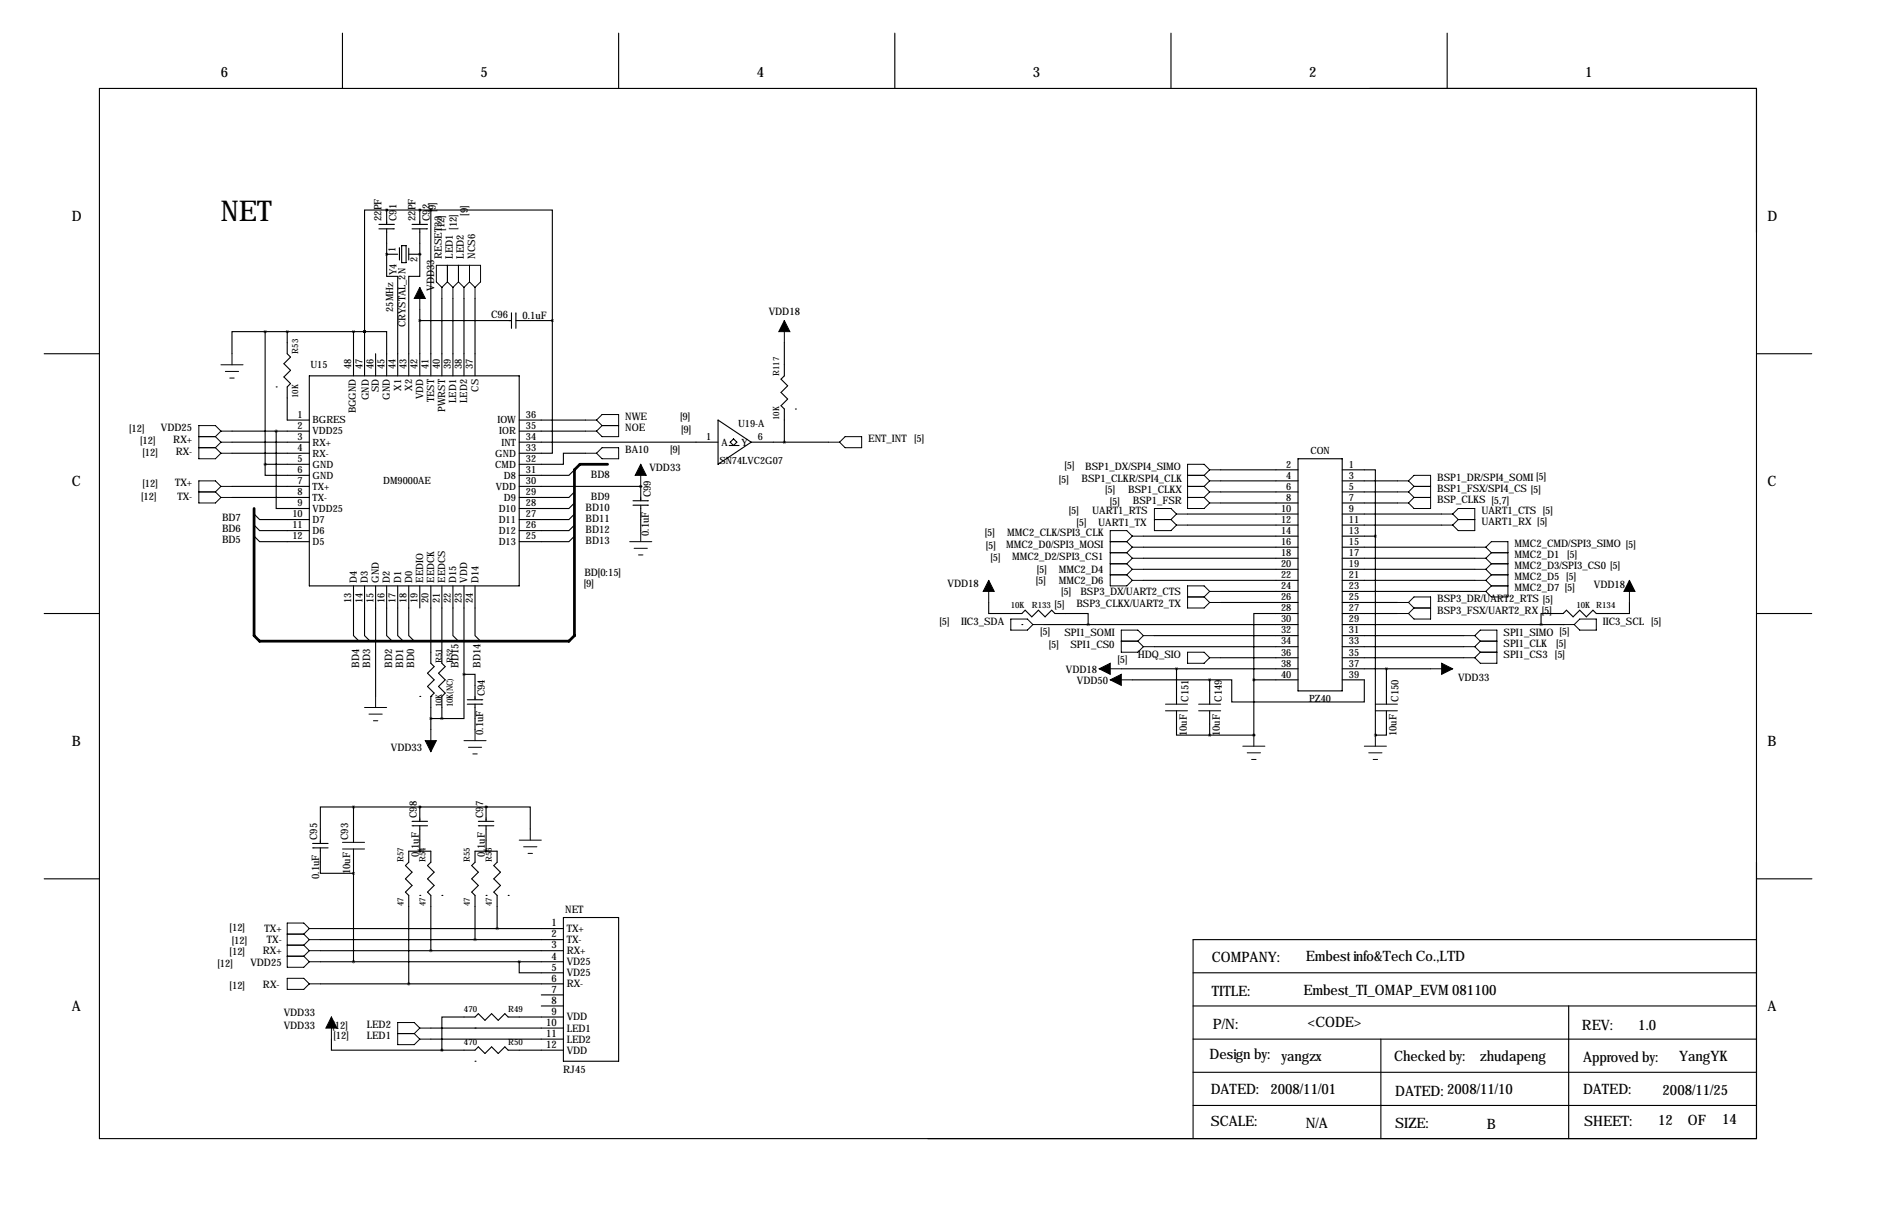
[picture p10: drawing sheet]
<svg xmlns="http://www.w3.org/2000/svg" width="432mm" height="279mm" viewBox="0 0 432 279" stroke-linecap="round" stroke-linejoin="round" font-family="sans-serif">
<g fill="none" stroke="#000" stroke-width=".25">
<path d="M78.7 7.6v12.7M142.2 7.6v12.7M205.7 7.6v12.7M269.2 7.6v12.7M332.7 7.6v12.7M22.9 20.3h381v241.3h-381zM87.1 51.6h3.6M87.1 52.6h3.6M88.9 58.4v5.1h2.5v22.9M88.9 48.3h.1M88.9 48.3h-5.1v27.9M88.9 58.4h.1"/>
<path d="M88.9 48.3v3.3M88.9 52.6v5.8M88.9 58.4h2.5M88.9 48.3h10.2M91.8 57v2.7M92.4 56.4h1v4h-1zM94 57v2.7M94 58.4h2.5M94.7 51.6h3.6M94.7 52.6h3.6M96.5 58.4v5.1h-2.5v22.9M96.5 48.3h.1"/>
<path d="M96.5 58.4h.1M96.5 48.3v3.3M96.5 52.6v5.8M99.1 48.3h27.9v25.4M99.1 48.3v38.1M61 76.2h-7.7v5.1M61 76.2h22.8M61 76.2v30.5M66 76.2v5.1l.8 .7-1.5 1.6 1.5 1.5-1.5 1.5 1.5 1.5-.8 .8v7.6h5.1M81.3 76.2v10.2M83.8 76.2h.1M83.8 76.2h5.1v10.2"/>
<path d="M83.8 76.2v10.2M96.5 71.1v15.3M96.5 73.7h21.1M101.6 68.6v17.8M104.1 68.6v17.8M106.7 68.6v17.8M109.2 68.6v17.8M117.6 71.9v3.5M118.6 73.7h8.4M118.6 71.9v3.5M127 73.7v30.4h-7.6M180.3 78.7v7.7l-.7 .7 1.5 1.5-1.5 1.6 1.5 1.5-1.5 1.5 .7 .8v7.6"/>
<path d="M10.2 81.3h12.7M53.3 99.1h17.8M63.5 88.9h.1M63.5 99.1v17.7h7.6M71.1 86.4h48.3v48.2h-48.3zM86.4 81.3v5.1M119.4 96.5h15.2M119.4 99.1h15.2M165.1 96.5l7.6 5.1-7.6 5.1zM182.9 94h.1M403.9 81.3h12.7M53.3 101.6h17.8"/>
<path d="M53.3 104.1h17.8M53.3 111.8h17.8M53.3 114.3h17.8M58.4 118.1l1.3 1.3h11.4M61 106.7v2.5h10.1M61 106.7h10.1M119.4 101.6h45.7M119.4 111.8h27.9M132.1 107.9l-1.3 1.3h-11.4M132.1 113l-1.3 1.3h-11.4M132.1 115.6l-1.3 1.2h-11.4M132.1 118.1l-1.3 1.3h-11.4"/>
<path d="M134.6 104.1h-5.1v2.6h-10.1M145.5 115.1h3.6M145.5 116.1h3.6M147.3 111.8h.1M147.3 111.8v3.3M147.3 116.1v5.8M167.6 102.4h2.3M168.7 100.8l.7 .8-.7 .8-.8-.8zM172.7 101.6h17.8M273 118.1h25.4M280.7 107.9h17.7M280.7 110.5h17.7"/>
<path d="M280.7 113h17.7M280.7 115.6h17.7M298.4 105.4h10.2v53.4h-10.2zM308.6 107.9h7.6v15.3M308.6 110.5h12.7M308.6 113h12.7M308.6 115.6h12.7M308.6 118.1h22.9M58.4 123.2l1.3 1.3h11.4M58.4 120.7l1.3 1.2h11.4M81.3 134.6v11.4l1.2 1.3M83.8 134.6v11.4l1.3 1.3"/>
<path d="M86.4 134.6v25.4M88.9 134.6v11.4l1.3 1.3M91.4 134.6v11.4l1.3 1.3M94 134.6v11.4l1.2 1.3M96.5 134.6v5.1M99.1 134.6v17.8l.7 .8-1.5 1.5 1.5 1.5-1.5 1.5 1.5 1.6-.7 .7M101.6 134.6v17.8l.8 .8-1.6 1.5 1.6 1.5-1.6 1.5 1.6 1.6-.8 .7v5.1M104.1 134.6v11.4l1.3 1.3M106.7 134.6v20.3M109.2 134.6v11.4l1.3 1.3M132.1 120.7l-1.3 1.2h-11.4M132.1 123.2l-1.3 1.3h-11.4"/>
<path d="M227.3 138.4v2.6h7.6l.8-.8 1.5 1.5 1.6-1.5 1.5 1.5 1.5-1.5 .8 .8h7.6v2.5M262.9 123.2h35.5M262.9 125.7h35.5M262.9 128.3h35.5M262.9 130.8h35.5M262.9 133.3h35.5M273 120.7h25.4M280.7 135.9h17.7M280.7 138.4h17.7M308.6 120.7h22.9M308.6 123.2h7.6M308.6 125.7h30.5"/>
<path d="M308.6 128.3h30.5M308.6 130.8h30.5M308.6 133.3h30.5M308.6 135.9h30.5M308.6 138.4h12.7M316.2 123.2v45.7M374.6 138.4v2.6h-7.6l-.7-.8-1.6 1.5-1.5-1.5-1.5 1.5-1.5-1.5-.8 .8h-5.1v2.5M10.2 141h12.7M106.7 154.9v10.2h-5.1M106.7 154.9h2.5v5.9M234.9 143.5h.1M240 143.5h58.4"/>
<path d="M257.8 153.7h40.6M260.3 156.2h17.8M265.4 146h33M265.4 148.6h33M270.5 153.7v8.1M278.1 156.2h5.1v5.1h30.5v-5.1h-5.1M278.1 156.2v5.6M280.7 151.1h17.7M288.3 156.2h10.1M288.3 156.2v12.7M298.4 141h-10.1v15.2M308.6 141h12.7"/>
<path d="M308.6 143.5h50.8M308.6 146h27.9M308.6 148.6h27.9M308.6 151.1h27.9M308.6 153.7h20.3M318.8 153.7v8.1M359.4 143.5h.1M403.9 141h12.7M96.5 160h.1M99.1 160h.1M99.1 160v7.6M99.1 165.1h2.5"/>
<path d="M107.4 160.8h3.6M107.4 161.8h3.6M109.2 161.8v5.8M270.5 163.3v5.6h7.6M278.1 163.3v5.6M278.1 168.9h10.2M288.3 168.9h.1M316.2 168.9h.1M318.8 163.3v5.6h-2.6M71.9 193.8h3.5M71.9 194.8h3.5M73.7 194.8v5.9h7.6"/>
<path d="M81.3 185.4h-7.6v8.4M81.3 185.4v8.1M81.3 195.1v25.9M81.3 185.4h30.5M94.7 188.7h3.6M94.7 189.7h3.6M96.5 185.4h.1M96.5 185.4v3.3M96.5 189.7v5.9M110 188.7h3.5M110 189.7h3.5M111.8 185.4h.1"/>
<path d="M111.8 185.4h10.1v5.1M111.8 185.4v3.3M111.8 189.7v5.9M10.2 201.9h12.7M73.7 215.9h55.8M73.7 213.4h55.8M73.7 218.4h55.8M96.5 205.7h.1M99.1 218.4v-12.7l-.8-.7 1.5-1.5-1.5-1.6 1.5-1.5-1.5-1.5 .8-.8v-2.5h-5.1v2.5l-.8 .8 1.5 1.5-1.5 1.5 1.5 1.6-1.5 1.5 .8 .7v20.4M101.6 205.7h.1M111.8 205.7h.1M114.3 213.4v-7.7l-.8-.7 1.6-1.5-1.6-1.6 1.6-1.5-1.6-1.5 .8-.8v-2.5h-5.1v2.5l-.7 .8 1.5 1.5-1.5 1.5 1.5 1.6-1.5 1.5 .7 .7v10.2"/>
<path d="M116.8 205.7h.1M129.5 210.8h12.7v33h-12.7zM403.9 215.9h-129.6v45.7M403.9 201.9h12.7M73.7 221h55.8M73.7 226.1h55.8M76.2 238.8v2.5h25.4M99.1 238.8h30.4M99.1 236.2h30.4M109.2 236.2h.1M119.4 221v2.5h10.1M124.5 231.1h5"/>
<path d="M124.5 228.6h5M129.5 233.7h-12.7l-.7-.8-1.5 1.5-1.6-1.5-1.5 1.5-1.5-1.5-.8 .8h-7.6v7.6M274.3 238.8h129.6M274.3 231.1h129.6M274.3 223.5h129.6M317.5 238.8v22.8M360.7 231.1v30.5M101.6 241.3h7.6l.8-.8 1.5 1.6 1.5-1.6 1.6 1.6 1.5-1.6 .7 .8h12.7M109.2 243.8h.1M274.3 254h129.6M274.3 246.4h129.6"/>
</g>
<g fill="none" stroke="#000" stroke-width=".23">
<path d="M96.5 66v5.1M101.6 66l-1.3-1.2v-3.8h10.2v3.8l-1.3 1.2M101.6 66v2.6M102.9 61v3.8M102.9 64.8l1.2 1.2M102.9 64.8l-1.3 1.2M104.1 66v2.6M105.4 61v3.8M105.4 64.8l1.3 1.2M105.4 64.8l-1.3 1.2M106.7 66v2.6M107.9 61v3.8"/>
<path d="M107.9 64.8l1.3 1.2M107.9 64.8l-1.2 1.2M109.2 66v2.6M180.3 73.7v5M50.8 99.1h2.5M50.8 99.1l-1.3-1.3h-3.8v7.6h3.8l1.3-1.3M50.8 99.1l-1.3 1.2M50.8 83.8h5.1M51.8 85.3h3.1M52.8 86.9h1M53.3 81.3v2.5M134.6 99.1h2.6"/>
<path d="M134.6 96.5h2.6M137.2 96.5l1.2-1.3h3.8v5.1h-3.8l-1.2-1.2M137.2 96.5l1.2 1.3M138.4 97.8h3.8M138.4 97.8l-1.2 1.3M45.7 113h3.8M45.7 100.3h3.8M45.7 102.9h3.8M49.5 100.3l1.3 1.3M49.5 102.9l1.3 1.2M49.5 113l1.3 1.3M50.8 111.8l-1.3-1.3h-3.8v5.1h3.8l1.3-1.3"/>
<path d="M50.8 111.8h2.5M50.8 114.3h2.5M50.8 101.6h2.5M50.8 101.6l-1.3 1.3M50.8 104.1h2.5M50.8 111.8l-1.3 1.2M134.6 104.1h2.6M137.2 104.1l1.2-1.2h3.8v2.5h-3.8zM147.3 106.7v5.1M190.5 101.6h2.5M194.3 100.3h3.8v2.6h-3.8l-1.3-1.3zM265.4 119.4h3.8"/>
<path d="M269.2 119.4l1.3 1.3M270.5 118.1l-1.3 1.3M270.5 118.1l-1.3-1.3h-3.8v5.1h3.8l1.3-1.2M270.5 118.1h2.5M273 109.2h3.9M273 111.8h3.9M273 114.3h3.9M276.9 109.2l1.2 1.3M276.9 111.8l1.2 1.2M276.9 114.3l1.2 1.3M278.1 107.9h2.6M278.1 107.9l-1.2 1.3"/>
<path d="M278.1 107.9l-1.2-1.2h-3.9v10.1h3.9l1.2-1.2M278.1 110.5h2.6M278.1 110.5l-1.2 1.3M278.1 113h2.6M278.1 113l-1.2 1.3M278.1 115.6h2.6M321.3 110.5h2.5M321.3 113h2.5M321.3 115.6h2.5M323.8 110.5l1.3-1.3h3.8v7.6h-3.8l-1.3-1.2M323.8 110.5l1.3 1.3M323.8 113l1.3 1.3"/>
<path d="M325.1 111.8h3.8M325.1 114.3h3.8M325.1 111.8l-1.3 1.2M325.1 114.3l-1.3 1.3M331.5 118.1h2.5M334 118.1l1.3-1.3h3.8v5.1h-3.8l-1.3-1.2M334 118.1l1.3 1.3M335.3 119.4h3.8M335.3 119.4l-1.3 1.3M144.8 124.5h5.1M145.8 126h3M146.8 127.5h1"/>
<path d="M147.3 121.9v2.6M227.3 133.3v5.1M255.3 124.5h3.8M255.3 127h3.8M255.3 129.5h3.8M255.3 132.1h3.8M259.1 124.5l1.2 1.2M259.1 127l1.2 1.3M259.1 129.5l1.2 1.3M259.1 132.1l1.2 1.2M260.3 125.7l-1.2 1.3M260.3 128.3l-1.2 1.2"/>
<path d="M260.3 130.8l-1.2 1.3M260.3 123.2l-1.2-1.3h-3.8v12.7h3.8l1.2-1.3M260.3 123.2h2.6M260.3 123.2l-1.2 1.3M260.3 125.7h2.6M260.3 128.3h2.6M260.3 130.8h2.6M260.3 133.3h2.6M270.5 120.7h2.5M273 137.2h3.9M276.9 137.2l1.2 1.2M278.1 135.9l-1.2-1.3h-3.9v5.1h3.9l1.2-1.3"/>
<path d="M278.1 135.9h2.6M278.1 135.9l-1.2 1.3M278.1 138.4h2.6M321.3 138.4h2.5M323.8 138.4l1.3-1.2h3.8v5h-3.8l-1.3-1.2M323.8 138.4l1.3 1.3M325.1 139.7h3.8M325.1 139.7l-1.3 1.3M331.5 120.7h2.5M339.1 125.7h2.5M339.1 128.3h2.5M339.1 130.8h2.5"/>
<path d="M339.1 133.3h2.5M339.1 135.9h2.5M341.6 128.3l1.3 1.2M341.6 125.7l1.3 1.3M341.6 125.7l1.3-1.2h3.8v12.7h-3.8l-1.3-1.3M341.6 130.8l1.3 1.3M341.6 133.3l1.3 1.3M342.9 127h3.8M342.9 129.5h3.8M342.9 127l-1.3 1.3M342.9 132.1h3.8M342.9 129.5l-1.3 1.3"/>
<path d="M342.9 134.6h3.8M342.9 132.1l-1.3 1.2M342.9 134.6l-1.3 1.3M374.6 133.3v5.1M232.4 142.2h3.8l1.3 1.3-1.3 1.3h-3.8zM237.5 143.5h2.5M252.7 153.7h5.1M255.3 156.2h5M257.8 147.3h3.8M261.6 147.3l1.3 1.3M262.9 146l-1.3-1.2h-3.8v5.1h3.8l1.3-1.3M262.9 146h2.5"/>
<path d="M262.9 146l-1.3 1.3M262.9 148.6h2.5M273 149.9h3.9l1.2 1.2-1.2 1.3h-3.9zM278.1 151.1h2.6M321.3 141h2.5M328.9 153.7h5.1M336.5 146h2.6M336.5 148.6h2.6M336.5 151.1h2.6M339.1 146l1.3-1.2h3.8v7.6h-3.8l-1.3-1.3M339.1 146l1.3 1.3M339.1 148.6l1.3 1.3"/>
<path d="M340.4 147.3h3.8M340.4 149.9h3.8M340.4 147.3l-1.3 1.3M340.4 149.9l-1.3 1.2M359.4 143.5h2.5M361.9 143.5l1.3-1.3h3.8v2.6h-3.8zM83.8 162.6h5.1M84.8 164.1h3.1M85.9 165.6h1M86.4 160v2.6M99.1 167.6v5.1M106.7 170.2h5.1"/>
<path d="M107.7 171.7h3M108.7 173.2h1M109.2 167.6v2.6M268 161.8h5M268 163.3h5M275.6 161.8h5.1M275.6 163.3h5.1M285.8 171.4h5M286.8 173h3M287.8 174.5h1M288.3 168.9v2.5M313.7 171.4h5.1"/>
<path d="M314.7 173h3.1M315.7 174.5h1M316.2 161.8h5.1M316.2 163.3h5.1M316.2 168.9v2.5M78.7 193.5h5.1M78.7 195.1h5.1M119.4 193h5.1M120.4 194.6h3M121.4 196.1h1M121.9 190.5v2.5M66 214.6h3.8"/>
<path d="M66 217.2h3.8M66 219.7h3.8M69.8 214.6l1.3 1.3M69.8 217.2l1.3 1.2M69.8 219.7l1.3 1.3M71.1 213.4h2.6M71.1 213.4l-1.3 1.2M71.1 213.4l-1.3-1.3h-3.8v10.1h3.8l1.3-1.2M71.1 215.9h2.6M71.1 215.9l-1.3 1.3M71.1 218.4h2.6M71.1 218.4l-1.3 1.3"/>
<path d="M66 224.8h3.8l1.3 1.3-1.3 1.2h-3.8zM71.1 226.1h2.6M71.1 221h2.6M76.2 233.7v5.1M91.4 237.5h3.8M95.2 237.5l1.3 1.3M96.5 238.8h2.6M96.5 236.2l-1.3-1.3h-3.8v5.1h3.8l1.3-1.2M96.5 236.2h2.6M96.5 236.2l-1.3 1.3"/>
</g>
<path d="M96.5 66l1.3 2.6h-2.6zM180.3 73.7l1.3 2.5h-2.5zM147.3 106.7l1.3 2.5h-2.6zM227.3 133.3l1.3 2.6h-2.5zM374.6 133.3l1.3 2.6h-2.5zM252.7 153.7l2.6-1.3v2.5zM255.3 156.2l2.5-1.3v2.6zM331.5 152.4l2.5 1.3-2.5 1.2zM97.8 170.2h2.5l-1.2 2.5zM76.2 233.7l1.3 2.5h-2.6z" fill="#000" stroke="#000" stroke-width=".23"/>
<path d="M316.2 123.2a.05 .05 0 0 0 .1 0 .05 .05 0 0 0-.1 0zM99 165.1a.05 .05 0 0 0 .1 0 .05 .05 0 0 0-.1 0zM60.9 106.7a.05 .05 0 0 0 .1 0 .05 .05 0 0 0-.1 0zM66 76.2a.05 .05 0 0 0 .1 0 .05 .05 0 0 0-.1 0zM111.7 195.6a.05 .05 0 0 0 .1 0 .05 .05 0 0 0-.1 0zM111.7 185.4a.05 .05 0 0 0 .1 0 .05 .05 0 0 0-.1 0zM99 218.4a.05 .05 0 0 0 .1 0 .05 .05 0 0 0-.1 0zM99 48.3a.05 .05 0 0 0 .1 0 .05 .05 0 0 0-.1 0zM60.9 76.2a.05 .05 0 0 0 .1 0 .05 .05 0 0 0-.1 0zM180.3 101.6a.05 .05 0 0 0 .1 0 .05 .05 0 0 0-.1 0zM354.3 143.5a.05 .05 0 0 0 .1 0 .05 .05 0 0 0-.1 0zM318.7 153.7a.05 .05 0 0 0 .1 0 .05 .05 0 0 0-.1 0zM316.2 168.9a.05 .05 0 0 0 .1 0 .05 .05 0 0 0-.1 0zM278.1 156.2a.05 .05 0 0 0 .1 0 .05 .05 0 0 0-.1 0zM278.1 168.9a.05 .05 0 0 0 .1 0 .05 .05 0 0 0-.1 0z" fill="#000" stroke="#000" stroke-width=".63"/>
<path d="M139.7 106.7h-6.4l-1.2 1.2v38.1l-1.3 1.3h-71.1l-1.3-1.3v-29.2" fill="none" stroke="#000" stroke-width=".63"/>
<text font-size="6.6" x="50.8" y="50.8">NET</text>
<g font-size="3.3">
<text x="50.8" y="17.8">6</text>
<text x="110.5" y="17.8">5</text>
<text x="174" y="17.8">4</text>
<text x="237.5" y="17.8">3</text>
<text x="301" y="17.8">2</text>
<text x="364.5" y="17.8">1</text>
<text x="16.5" y="50.8">D</text>
<text x="406.4" y="50.8">D</text>
<text x="16.5" y="111.8">C</text>
<text x="406.4" y="111.8">C</text>
<text x="16.5" y="171.4">B</text>
<text x="406.4" y="171.4">B</text>
<text x="278.6" y="221">COMPANY:</text>
<text x="300.2" y="220.7">Embest info&amp;Tech Co.,LTD</text>
<text x="16.5" y="232.4">A</text>
<text x="278.6" y="228.9">TITLE:</text>
<text x="299.7" y="228.6">Embest_TI_OMAP_EVM 081100</text>
<text x="406.4" y="232.4">A</text>
<text x="278.9" y="236.5">P/N:</text>
<text x="300.7" y="236">&lt;CODE&gt;</text>
<text x="363.7" y="236.7">REV:</text>
<text x="376.7" y="236.7">1.0</text>
<text x="278.1" y="243.3">Design by:</text>
<text x="294.6" y="243.8">yangzx</text>
<text x="320.5" y="243.8">Checked by:</text>
<text x="340.4" y="243.8">zhudapeng</text>
<text x="364" y="244.1">Approved by:</text>
<text x="386.1" y="243.8">YangYK</text>
<text x="278.4" y="251.5">DATED:</text>
<text x="292.1" y="251.5">2008/11/01</text>
<text x="320.8" y="251.7">DATED: 2008/11/10</text>
<text x="364" y="251.5">DATED:</text>
<text x="382.3" y="251.5">2008/11/25</text>
<text x="278.4" y="258.8">SCALE:</text>
<text x="300.2" y="259.2">N/A</text>
<text x="320.8" y="259.1">SIZE:</text>
<text x="341.9" y="259.4">B</text>
<text x="364.2" y="258.8">SHEET:</text>
<text x="381.3" y="258.4">12</text>
<text x="388.1" y="258.6">OF</text>
<text x="396" y="258.1">14</text>
</g>
<g font-size="2.4">
<text x="87.7" y="50.8" transform="rotate(-90 87.7 50.8)">22PF</text>
<text x="91.2" y="50.8" transform="rotate(-90 91.2 50.8)">C91</text>
<text x="95.6" y="50.8" transform="rotate(-90 95.6 50.8)">22PF</text>
<text x="98.8" y="50.8" transform="rotate(-90 98.8 50.8)">C92</text>
<text x="100.2" y="48.8" transform="rotate(-90 100.2 48.8)">[9]</text>
<text x="102.2" y="53" transform="rotate(-90 102.2 53)">[12]</text>
<text x="105" y="52.8" transform="rotate(-90 105 52.8)">[12]</text>
<text x="107.5" y="49.5" transform="rotate(-90 107.5 49.5)">[9]</text>
<text x="101.6" y="59.4" transform="rotate(-90 101.6 59.4)">RESET33</text>
<text x="104.1" y="59.4" transform="rotate(-90 104.1 59.4)">LED1</text>
<text x="106.7" y="59.4" transform="rotate(-90 106.7 59.4)">LED2</text>
<text x="109.2" y="59.4" transform="rotate(-90 109.2 59.4)">NCS6</text>
<text x="99.8" y="66.8" transform="rotate(-90 99.8 66.8)">VDD33</text>
<text x="112.9" y="73">C96</text>
<text x="120.2" y="73.4">0.1uF</text>
<text x="176.7" y="72.4">VDD18</text>
<text x="29.7" y="99.2">[12]</text>
<text x="37" y="99.1">VDD25</text>
<text x="39.8" y="101.9">RX+</text>
<text x="143.8" y="99.1">NOE</text>
<text x="143.8" y="96.5">NW</text>
<text x="147.3" y="96.5">E</text>
<text x="156.4" y="96.4">[9]</text>
<text x="156.6" y="99.5">[9]</text>
<text x="199.6" y="101.6">ENT_INT [5]</text>
<text x="32.2" y="102">[12]</text>
<text x="32.7" y="104.8">[12]</text>
<text x="40.4" y="104.6">RX-</text>
<text x="143.8" y="104.1">BA10</text>
<text x="154.1" y="104">[9]</text>
<text x="244.7" y="107.8">[5]</text>
<text x="249.5" y="107.9">BSP1_DX/SPI4_SIMO</text>
<text x="32.7" y="111.9">[12]</text>
<text x="40.3" y="111.8">TX+</text>
<text x="135.9" y="109.7">BD8</text>
<text x="149.3" y="108.2">VDD33</text>
<text x="243.5" y="110.9">[5]</text>
<text x="248.7" y="110.7">BSP1_CLKR/SPI4_CLK</text>
<text x="254.1" y="113.2">[5]</text>
<text x="259.4" y="113.3">BSP1_CLKX</text>
<text x="330.5" y="110.5">BSP1_DR/SPI4_SOMI [5]</text>
<text x="330.5" y="113">BSP1_FSX/SPI4_CS [5]</text>
<text x="32.5" y="115">[12]</text>
<text x="40.8" y="114.8">TX-</text>
<text x="51.1" y="119.6">BD7</text>
<text x="134.6" y="117.3">BD10</text>
<text x="134.6" y="119.9">BD11</text>
<text x="135.9" y="114.8">BD9</text>
<text x="149.6" y="114.3" transform="rotate(-90 149.6 114.3)">C99</text>
<text x="245.7" y="118">[5]</text>
<text x="251.1" y="118.1">UART1_RTS</text>
<text x="255.1" y="116">[5]</text>
<text x="260.5" y="115.8">BSP1_FSR</text>
<text x="330.5" y="115.6">BSP_CLKS [5,7]</text>
<text x="340.6" y="118.1">UART1_CTS [5]</text>
<text x="51.1" y="124.7">BD5</text>
<text x="51.1" y="122.2">BD6</text>
<text x="134.6" y="122.4">BD12</text>
<text x="134.6" y="125">BD13</text>
<text x="149.2" y="123.2" transform="rotate(-90 149.2 123.2)">0.1uF</text>
<text x="226.4" y="123.1">[5]</text>
<text x="231.3" y="126">MMC2_D0/SPI3_MOSI</text>
<text x="231.6" y="123.2">MMC2_CLK/SPI3_CLK</text>
<text x="247.5" y="120.8">[5]</text>
<text x="252.5" y="120.9">UART1_TX</text>
<text x="340.6" y="120.7">UART1_RX [5]</text>
<text x="348.2" y="125.7">MMC2_CMD/SPI3_SIMO [5]</text>
<text x="226.7" y="126.1">[5]</text>
<text x="227.7" y="128.9">[5]</text>
<text x="232.7" y="128.8">MMC2_D2/SPI3_CS1</text>
<text x="238.4" y="131.7">[5]</text>
<text x="243.4" y="131.6">MMC2_D4</text>
<text x="348.2" y="128.3">MMC2_D1 [5]</text>
<text x="348.2" y="130.8">MMC2_D3/SPI3_CS0[5]</text>
<text x="134.3" y="135">[9]</text>
<text x="134.4" y="132.3">BD[0:15]</text>
<text x="217.9" y="134.9">VDD18</text>
<text x="238.1" y="134.3">[5]</text>
<text x="243.4" y="134.1">MMC2_D6</text>
<text x="244" y="136.8">[5]</text>
<text x="248.4" y="136.7">BSP3_DX/UART2_CTS</text>
<text x="348.2" y="133.3">MMC2_D5 [5]</text>
<text x="348.2" y="135.9">MMC2_D7 [5]</text>
<text x="366.5" y="135.1">VDD18</text>
<text x="216" y="143.7">[5]</text>
<text x="221" y="143.5">IIC3_SDA</text>
<text x="242.4" y="139.6">[5]</text>
<text x="247.5" y="139.4">BSP3_CLKX/UART2_TX</text>
<text x="330.5" y="138.4">BSP3_DR/UART2_RTS [5]</text>
<text x="330.5" y="141">BSP3_FSX/UART2_RX</text>
<text x="354.5" y="141.1">[5]</text>
<text x="368.6" y="143.5">IIC3_SCL [5]</text>
<text x="239.1" y="145.9">[5]</text>
<text x="241.2" y="149">[5]</text>
<text x="244.7" y="146">SPI1_SOMI</text>
<text x="246.1" y="148.8">SPI1_CS0</text>
<text x="345.7" y="146">SPI1_SIMO [5]</text>
<text x="345.7" y="148.6">SPI1_CLK [5]</text>
<text x="82.5" y="153.4" transform="rotate(-90 82.5 153.4)">BD4</text>
<text x="85.1" y="153.4" transform="rotate(-90 85.1 153.4)">BD3</text>
<text x="90.2" y="153.4" transform="rotate(-90 90.2 153.4)">BD2</text>
<text x="92.7" y="153.4" transform="rotate(-90 92.7 153.4)">BD1</text>
<text x="95.2" y="153.4" transform="rotate(-90 95.2 153.4)">BD0</text>
<text x="105.4" y="153.4" transform="rotate(-90 105.4 153.4)">BD15</text>
<text x="110.5" y="153.4" transform="rotate(-90 110.5 153.4)">BD14</text>
<text x="245.1" y="154.7">VDD18</text>
<text x="256.9" y="152.3">[5]</text>
<text x="261.6" y="151.1">HDQ_SIO</text>
<text x="345.7" y="151.1">SPI1_CS3 [5]</text>
<text x="111.5" y="160" transform="rotate(-90 111.5 160)">C94</text>
<text x="247.6" y="157.2">VDD50</text>
<text x="273.3" y="161.3" transform="rotate(-90 273.3 161.3)">C151</text>
<text x="280.9" y="161.3" transform="rotate(-90 280.9 161.3)">C149</text>
<text x="321.6" y="161.3" transform="rotate(-90 321.6 161.3)">C150</text>
<text x="335.2" y="156.5">VDD33</text>
<text x="89.9" y="172.5">VDD33</text>
<text x="111.1" y="168.9" transform="rotate(-90 111.1 168.9)">0.1uF</text>
<text x="272.9" y="169.2" transform="rotate(-90 272.9 169.2)">10uF</text>
<text x="280.5" y="169.2" transform="rotate(-90 280.5 169.2)">10uF</text>
<text x="321.1" y="169.2" transform="rotate(-90 321.1 169.2)">10uF</text>
<text x="95.8" y="188" transform="rotate(-90 95.8 188)">C98</text>
<text x="111.1" y="188" transform="rotate(-90 111.1 188)">C97</text>
<text x="73" y="193" transform="rotate(-90 73 193)">C95</text>
<text x="80.1" y="193" transform="rotate(-90 80.1 193)">C93</text>
<text x="96.3" y="196.8" transform="rotate(-90 96.3 196.8)">0.1uF</text>
<text x="111.5" y="196.8" transform="rotate(-90 111.5 196.8)">0.1uF</text>
<text x="73.4" y="201.9" transform="rotate(-90 73.4 201.9)">0.1uF</text>
<text x="80.5" y="200.9" transform="rotate(-90 80.5 200.9)">10uF</text>
<text x="130" y="209.8">NET</text>
<text x="52.8" y="214">[12]</text>
<text x="60.8" y="214.1">TX+</text>
<text x="126.8" y="212.9">1</text>
<text x="126.8" y="215.4">2</text>
<text x="130.3" y="214.2">TX+</text>
<text x="52.8" y="219.4">[12]</text>
<text x="53.3" y="216.8">[12]</text>
<text x="57.6" y="222">VDD25</text>
<text x="60.4" y="219.2">RX+</text>
<text x="61.4" y="216.7">TX-</text>
<text x="126.8" y="217.9">3</text>
<text x="126.8" y="220.5">4</text>
<text x="130.3" y="216.7">TX-</text>
<text x="130.3" y="219.2">RX+</text>
<text x="130.3" y="221.8">VD25</text>
<text x="50" y="222.1">[12]</text>
<text x="52.8" y="227.2">[12]</text>
<text x="60.5" y="227.1">RX-</text>
<text x="126.8" y="223">5</text>
<text x="126.8" y="225.6">6</text>
<text x="130.3" y="224.3">VD25</text>
<text x="130.3" y="226.9">RX-</text>
<text x="65.2" y="233.4">VDD33</text>
<text x="126.8" y="228.1">7</text>
<text x="126.8" y="230.6">8</text>
<text x="126.8" y="233.2">9</text>
<text x="65.2" y="236.5">VDD33</text>
<text x="76.4" y="236.4">[12]</text>
<text x="76.7" y="238.7">[12]</text>
<text x="84.3" y="238.8">LED1</text>
<text x="84.3" y="236.2">LED2</text>
<text x="125.6" y="235.7">10</text>
<text x="125.6" y="238.3">11</text>
<text x="130.3" y="234.5">VDD</text>
<text x="130.3" y="237">LED1</text>
<text x="130.3" y="239.6">LED2</text>
<text x="125.6" y="240.8">12</text>
<text x="130.3" y="242.1">VDD</text>
<text x="129.5" y="246.4">RJ45</text>
</g>
<g font-size="2.3">
<text x="90.9" y="57.9" transform="rotate(-90 90.9 57.9)">1</text>
<text x="91.2" y="63.2" transform="rotate(-90 91.2 63.2)">Y4</text>
<text x="96" y="60.1" transform="rotate(-90 96 60.1)">2</text>
<text x="90.4" y="71.6" transform="rotate(-90 90.4 71.6)">25MHz</text>
<text x="93.2" y="75.2" transform="rotate(-90 93.2 75.2)">CRYSTAL_2N</text>
<text x="71.4" y="84.6">U15</text>
<text x="80.8" y="84.8" transform="rotate(-90 80.8 84.8)">48</text>
<text x="83.3" y="84.8" transform="rotate(-90 83.3 84.8)">47</text>
<text x="85.9" y="84.8" transform="rotate(-90 85.9 84.8)">46</text>
<text x="88.4" y="84.8" transform="rotate(-90 88.4 84.8)">45</text>
<text x="90.9" y="84.8" transform="rotate(-90 90.9 84.8)">44</text>
<text x="92.2" y="89.8" transform="rotate(-90 92.2 89.8)">X1</text>
<text x="93.5" y="84.8" transform="rotate(-90 93.5 84.8)">43</text>
<text x="94.7" y="89.8" transform="rotate(-90 94.7 89.8)">X2</text>
<text x="96" y="84.8" transform="rotate(-90 96 84.8)">42</text>
<text x="98.6" y="84.8" transform="rotate(-90 98.6 84.8)">41</text>
<text x="101.1" y="84.8" transform="rotate(-90 101.1 84.8)">40</text>
<text x="103.6" y="84.8" transform="rotate(-90 103.6 84.8)">39</text>
<text x="106.2" y="84.8" transform="rotate(-90 106.2 84.8)">38</text>
<text x="108.7" y="84.8" transform="rotate(-90 108.7 84.8)">37</text>
<text x="81.8" y="95" transform="rotate(-90 81.8 95)">BGGND</text>
<text x="84.8" y="91.9" transform="rotate(-90 84.8 91.9)">GND</text>
<text x="87.1" y="90.2" transform="rotate(-90 87.1 90.2)">SD</text>
<text x="89.7" y="91.9" transform="rotate(-90 89.7 91.9)">GND</text>
<text x="97.3" y="91.7" transform="rotate(-90 97.3 91.7)">VDD</text>
<text x="99.8" y="92.4" transform="rotate(-90 99.8 92.4)">TEST</text>
<text x="102.4" y="94.6" transform="rotate(-90 102.4 94.6)">PW</text>
<text x="102.4" y="91.3" transform="rotate(-90 102.4 91.3)">RST</text>
<text x="104.9" y="92.5" transform="rotate(-90 104.9 92.5)">LED1</text>
<text x="107.4" y="92.5" transform="rotate(-90 107.4 92.5)">LED2</text>
<text x="110" y="90" transform="rotate(-90 110 90)">CS</text>
<text x="68.4" y="96">1</text>
<text x="68.4" y="98.6">2</text>
<text x="68.4" y="101.1">3</text>
<text x="71.9" y="97.3">BGRES</text>
<text x="71.9" y="99.8">VDD25</text>
<text x="114.4" y="97.3">IOW</text>
<text x="114.8" y="99.8">IOR</text>
<text x="120.9" y="101.1">34</text>
<text x="120.9" y="98.6">35</text>
<text x="120.9" y="96">36</text>
<text x="162.4" y="101.1">1</text>
<text x="169.7" y="98">U19-A</text>
<text x="174.2" y="101.1">6</text>
<text x="68.4" y="103.6">4</text>
<text x="68.4" y="106.2">5</text>
<text x="71.9" y="102.4">RX+</text>
<text x="71.9" y="104.9">RX-</text>
<text x="71.9" y="107.4">GND</text>
<text x="113.9" y="107.4">CMD</text>
<text x="113.9" y="104.9">GND</text>
<text x="115.3" y="102.4">INT</text>
<text x="120.9" y="106.2">32</text>
<text x="120.9" y="103.6">33</text>
<text x="165.4" y="106.7">SN74LVC2G07</text>
<text x="165.9" y="102.4">A</text>
<text x="170.5" y="102.4">Y</text>
<text x="295.7" y="107.4">2</text>
<text x="301.3" y="104.4">CON</text>
<text x="310.1" y="107.4">1</text>
<text x="68.4" y="108.7">6</text>
<text x="68.4" y="111.3">7</text>
<text x="68.4" y="113.8">8</text>
<text x="71.9" y="110">GND</text>
<text x="71.9" y="112.5">TX+</text>
<text x="88.1" y="111.3">DM9000AE</text>
<text x="114" y="112.5">VDD</text>
<text x="115.8" y="110">D8</text>
<text x="120.9" y="113.8">29</text>
<text x="120.9" y="111.3">30</text>
<text x="120.9" y="108.7">31</text>
<text x="295.7" y="110">4</text>
<text x="295.7" y="112.5">6</text>
<text x="310.1" y="110">3</text>
<text x="310.1" y="112.5">5</text>
<text x="67.2" y="118.9">10</text>
<text x="68.4" y="116.3">9</text>
<text x="71.9" y="115.1">TX-</text>
<text x="71.9" y="117.6">VDD25</text>
<text x="114.7" y="117.6">D10</text>
<text x="115.8" y="115.1">D9</text>
<text x="120.9" y="118.9">27</text>
<text x="120.9" y="116.3">28</text>
<text x="294.6" y="117.6">10</text>
<text x="295.7" y="115.1">8</text>
<text x="310.1" y="115.1">7</text>
<text x="310.1" y="117.6">9</text>
<text x="67.2" y="121.4">11</text>
<text x="67.2" y="124">12</text>
<text x="71.9" y="120.1">D7</text>
<text x="71.9" y="122.7">D6</text>
<text x="71.9" y="125.2">D5</text>
<text x="114.7" y="125.2">D13</text>
<text x="114.7" y="122.7">D12</text>
<text x="114.7" y="120.1">D11</text>
<text x="120.9" y="124">25</text>
<text x="120.9" y="121.4">26</text>
<text x="294.6" y="120.1">12</text>
<text x="294.6" y="122.7">14</text>
<text x="294.6" y="125.2">16</text>
<text x="310.1" y="120.1">11</text>
<text x="310.1" y="122.7">13</text>
<text x="310.1" y="125.2">15</text>
<text x="294.6" y="127.8">18</text>
<text x="294.6" y="130.3">20</text>
<text x="310.1" y="127.8">17</text>
<text x="310.1" y="130.3">19</text>
<text x="82" y="133.9" transform="rotate(-90 82 133.9)">D4</text>
<text x="84.6" y="133.9" transform="rotate(-90 84.6 133.9)">D3</text>
<text x="87.1" y="133.9" transform="rotate(-90 87.1 133.9)">GND</text>
<text x="89.7" y="133.9" transform="rotate(-90 89.7 133.9)">D2</text>
<text x="92.2" y="133.9" transform="rotate(-90 92.2 133.9)">D1</text>
<text x="94.7" y="133.9" transform="rotate(-90 94.7 133.9)">D0</text>
<text x="97.3" y="133.9" transform="rotate(-90 97.3 133.9)">EEDIO</text>
<text x="99.8" y="133.9" transform="rotate(-90 99.8 133.9)">EEDCK</text>
<text x="102.4" y="133.9" transform="rotate(-90 102.4 133.9)">EEDCS</text>
<text x="104.9" y="133.9" transform="rotate(-90 104.9 133.9)">D15</text>
<text x="107.4" y="133.9" transform="rotate(-90 107.4 133.9)">VDD</text>
<text x="110" y="133.9" transform="rotate(-90 110 133.9)">D14</text>
<text x="294.6" y="132.8">22</text>
<text x="294.6" y="135.4">24</text>
<text x="294.6" y="137.9">26</text>
<text x="310.1" y="132.8">21</text>
<text x="310.1" y="135.4">23</text>
<text x="310.1" y="137.9">25</text>
<text x="80.8" y="138.5" transform="rotate(-90 80.8 138.5)">13</text>
<text x="83.3" y="138.5" transform="rotate(-90 83.3 138.5)">14</text>
<text x="85.9" y="138.5" transform="rotate(-90 85.9 138.5)">15</text>
<text x="88.4" y="138.5" transform="rotate(-90 88.4 138.5)">16</text>
<text x="90.9" y="138.5" transform="rotate(-90 90.9 138.5)">17</text>
<text x="93.5" y="138.5" transform="rotate(-90 93.5 138.5)">18</text>
<text x="96" y="138.5" transform="rotate(-90 96 138.5)">19</text>
<text x="98.6" y="138.5" transform="rotate(-90 98.6 138.5)">20</text>
<text x="101.1" y="138.5" transform="rotate(-90 101.1 138.5)">21</text>
<text x="103.6" y="138.5" transform="rotate(-90 103.6 138.5)">22</text>
<text x="106.2" y="138.5" transform="rotate(-90 106.2 138.5)">23</text>
<text x="108.7" y="138.5" transform="rotate(-90 108.7 138.5)">24</text>
<text x="294.6" y="140.5">28</text>
<text x="294.6" y="143">30</text>
<text x="310.1" y="140.5">27</text>
<text x="310.1" y="143">29</text>
<text x="294.6" y="145.5">32</text>
<text x="294.6" y="148.1">34</text>
<text x="310.1" y="145.5">31</text>
<text x="310.1" y="148.1">33</text>
<text x="294.6" y="150.6">36</text>
<text x="294.6" y="153.2">38</text>
<text x="294.6" y="155.7">40</text>
<text x="310.1" y="150.6">35</text>
<text x="310.1" y="153.2">37</text>
<text x="310.1" y="155.7">39</text>
<text x="301" y="161.3">PZ40</text>
</g>
<g font-size="2">
<text x="68.6" y="81.3" transform="rotate(-90 68.6 81.3)">R53</text>
<text x="179.1" y="86.4" transform="rotate(-90 179.1 86.4)">R117</text>
<text x="68.6" y="91.4" transform="rotate(-90 68.6 91.4)">10K</text>
<text x="179.1" y="96.5" transform="rotate(-90 179.1 96.5)">10K</text>
<text x="232.4" y="139.7">10K R133</text>
<text x="362.5" y="139.7">10K R134</text>
<text x="101.6" y="152.4" transform="rotate(-90 101.6 152.4)">R51</text>
<text x="104.1" y="152.4" transform="rotate(-90 104.1 152.4)">R52</text>
<text x="101.6" y="162.6" transform="rotate(-90 101.6 162.6)">10K</text>
<text x="104.1" y="162.6" transform="rotate(-90 104.1 162.6)">10K(NC)</text>
<text x="92.8" y="198.1" transform="rotate(-90 92.8 198.1)">R57</text>
<text x="97.8" y="198.1" transform="rotate(-90 97.8 198.1)">R54</text>
<text x="108" y="198.1" transform="rotate(-90 108 198.1)">R55</text>
<text x="113.1" y="198.1" transform="rotate(-90 113.1 198.1)">R56</text>
<text x="92.8" y="208.3" transform="rotate(-90 92.8 208.3)">47</text>
<text x="97.8" y="208.3" transform="rotate(-90 97.8 208.3)">47</text>
<text x="108" y="208.3" transform="rotate(-90 108 208.3)">47</text>
<text x="113.1" y="208.3" transform="rotate(-90 113.1 208.3)">47</text>
<text x="106.7" y="232.5">470</text>
<text x="116.8" y="232.5">R49</text>
<text x="106.7" y="240.1">470</text>
<text x="116.8" y="240.1">R50</text>
</g>
</svg>
